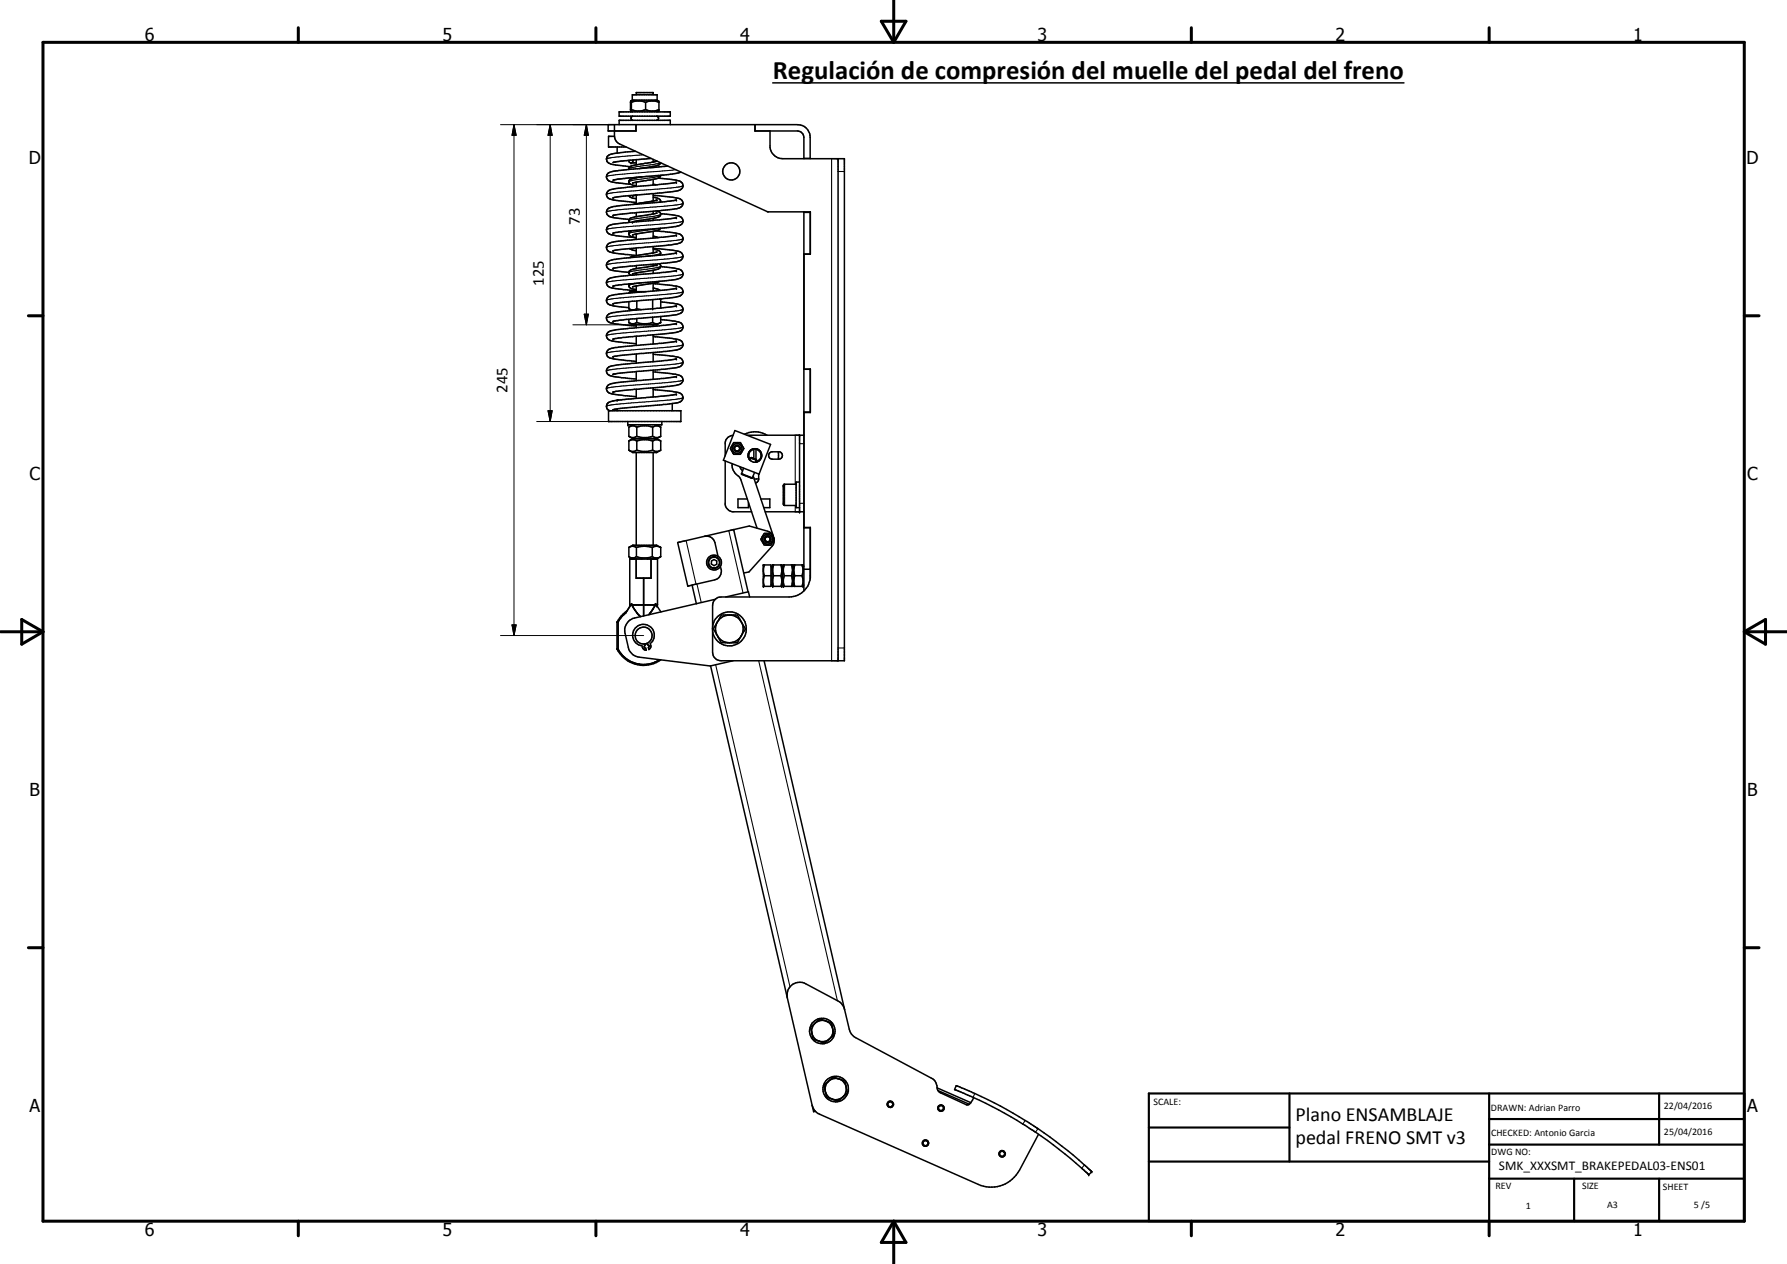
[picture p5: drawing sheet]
<svg xmlns="http://www.w3.org/2000/svg" width="420mm" height="297mm" viewBox="0 0 420 297" stroke-linecap="round" stroke-linejoin="round" font-family="sans-serif">
<g fill="none" stroke="#000" stroke-width=".35">
<path d="M181.7 19.5h148.4M144.5 29.3l.1 3.3 .5 .8 .6 .4 34.7 15.9 10.1 .1v9.9h-1.5M144.5 32h-1.4v2.5h4.1M145.1 34.5v1.5M145.1 36a3.7 3.7 0 0 0-2.3 .7l-.2 .7a1.58 1.58 0 0 0 1.7 1.3l3.9 .5M145.6 26.3h12v1h-12zM145.6 29.3v-1h12v1M147.9 37.7v.3l.3 .2 1.4 .1M148.2 39.2l-.3 .3v.3M148.3 23.7l.2 .3M148.3 23.7v2.4M148.3 26.1l.4 .2"/>
<path d="M148.5 25.8l-.2 .3M148.5 24a4.6 4.6 0 0 1 3.3 0M148.5 25.8a4.6 4.6 0 0 0 3.3 0M148.5 24v1.8M148.7 27.3l-.3 .6 .1 .3 .3 .1M148.7 23.5v-1.2h5.8v1.2M148.7 23.5h5.8M148.7 23.5l-.4 .2M148.8 37.6l-.1 .5-.2 .2M149.4 35.6l-4.3 .4M149.5 29.3l.1 1.5h-6.6v-1.5h44.5a2.96 2.96 0 0 1 3 3v5M149.6 22.3v-.5h4v.5"/>
<path d="M149.6 37.5v1.2M151.8 24l1.2-.3 1.1 .1 .8 .2M151.8 25.8a4.1 4.1 0 0 0 3.1 0M151.8 24v1.8M153.1 37.3l-7 .5-2 .4M153.6 37.5v.6M153.6 39.1v.3M154.5 37.8l-5.8 1.1-.5 .3M154.5 27.3l.3 .6-.2 .3-.3 .1M154.5 23.5l.4 .2v.3M154.9 25.8v.2l-.4 .3M154.9 24v1.8"/>
<path d="M155.4 38.2a2.71 2.71 0 0 1-2.3 1l-2.7 .4M157 39l-11.8 1.1a3.4 3.4 0 0 0-2.4 .8 1.11 1.11 0 0 0 .7 1.8l4.7 .6M177.5 29.3v1.5h10.3a1.49 1.49 0 0 1 1.2 1.5v5M181 30.8v3.9a3 3 0 0 0 3.1 2.6h14.4v118h-29a2 2 0 0 1-2-2v-4.9M189 37.2h1.5M197.1 37.3v118M144.2 50.6h.1M147.9 46v.1a2.35 2.35 0 0 0 1.7 .6M148 58.4l-3.9 .5M148 58.4l1.6 .5M148.2 43.3l1.4 .4M148.5 54.2a.73 .73 0 0 0-.7 .9 .73 .73 0 0 0 .9 .6l.9 .2"/>
<path d="M149.6 41.7v.1M149.6 42.8v1M149.6 45.8v2.1M149.6 50v.9M149.6 51.9v.2M149.6 55v1.3M149.6 58.3v1.8M149.8 45.8l-1.1 .3M150.9 41.6l-2 .3a.94 .94 0 0 0-1 1l.3 .4M153.6 42.2v1.3M153.6 45.5v1.7M153.6 49.7v.6"/>
<path d="M153.6 51.3v.5M153.6 54.4v1.5M153.6 58v1.4M153.6 46.4a1.74 1.74 0 0 1 1.7 .8v.3M153.6 58.5a1.85 1.85 0 0 1 1.8 1l-.3 .4M153.6 45.9l4.8 .5a2.06 2.06 0 0 1 2.2 1.1 1.56 1.56 0 0 1-1.9 1.6l-5.1 .6M153.6 49.7l-5.4 .4-4.1 .5M153.6 58.3l4.8 .5a2.06 2.06 0 0 1 2.2 1.2 1.43 1.43 0 0 1-1.6 1.5l-5.4 .6M153.6 47.2l-4.8 .8M153.6 55.5l1.2 .3M153.6 54.4l-4.9 .8M153.6 43.3l.7 .1"/>
<path d="M153.6 45.5l-7 .6-2.5 .4M153.6 51.3l-4.9 .9M154.1 54.2l5.1 .7a1.21 1.21 0 0 1 1.4 1.1 1.21 1.21 0 0 1-1.3 1.3l-2.6 .4-8.7 .7M154.4 49.6l.2 .1a.7 .7 0 0 1 .8 .7 .7 .7 0 0 1-.8 .7l-1 .2M154.5 59.2l-5.5 1-.9 .4M154.5 50l-6.2 1.2-.4 .6 .1 .4M154.5 47l-.9 .2M154.8 41.9l3.3 .3a2.54 2.54 0 0 1 2.4 1 1.27 1.27 0 0 1-1.1 1.6l-5.8 .7M155.3 53.6l-.6 .5-1.1 .3M155.3 50.2l2.8 .3a3.2 3.2 0 0 1 2.4 1 1.32 1.32 0 0 1-1.5 1.7l-12.5 1.2-2.4 .4M155.4 41.2l-.1 .3a4.7 4.7 0 0 1-3 .8l-3.6 .8M159 59.4l-2.3 .4-8 .7a15.5 15.5 0 0 0-5.7 1 1.15 1.15 0 0 0-.3 1.2 1.15 1.15 0 0 0 1.1 .8l4.1 .5"/>
<path d="M159 55.3l-3 .5-5.3 .4a38.9 38.9 0 0 0-7.5 1 1.17 1.17 0 0 0-.5 1.4 1.17 1.17 0 0 0 1.2 .8l5.7 .6M159 51.1l-4 .6-5.3 .4a26.1 26.1 0 0 0-6.6 1 1.15 1.15 0 0 0-.5 1.2 1.15 1.15 0 0 0 1.1 .9l5.8 .7M159 47l-15.1 1.6a1.21 1.21 0 0 0-1.3 1.2 1.21 1.21 0 0 0 1.2 1.3l4.1 .5M159 42.8l-4.5 .6-10.1 1a1.61 1.61 0 0 0-1.8 1.5 2.21 2.21 0 0 0 2.1 1.2l4.9 .4M160.1 40.4a30.1 30.1 0 0 1-8 1l-8 .9M189 49.8v89.1M189 59.7h1.5M189 49.9h1.5M147.8 75.1l-3.7 .4M147.9 70.9v1.7M147.9 75.1v.7M147.9 72.6a1.73 1.73 0 0 0 1.8 0"/>
<path d="M147.9 72.6l.6 .3M147.9 75.8l.8 .5h5.7l1-.5M147.9 75.8a1.73 1.73 0 0 0 1.8 0M148 66.7a.81 .81 0 0 0 .1 .9 .81 .81 0 0 0 .8 .3l.7 .2M148.7 67.4h.1M148.7 64.4h.1M148.8 67.4h-.1M148.8 64.3l-.1 .1M149.6 62.4v.7M149.6 64.1v.5M149.6 67.2v1.3M149.6 76.3v.7"/>
<path d="M149.6 79v2.2M149.7 70.7v1.9M149.7 74.8v1M149.7 72.6l1.1 .2M149.7 75.8a6.6 6.6 0 0 0 3.7 0M149.7 70.7l-5.6 .7M151.9 68.5h-3.5l-.5 .4M153.4 70.4v2.2M153.4 74.5v1.3M153.4 72.6h.1M153.4 75.8a1.85 1.85 0 0 0 2 0M153.4 72.6l-9.5 .9a1.21 1.21 0 0 0-1.3 1.2 1.21 1.21 0 0 0 1.3 1.2l5.7 .7"/>
<path d="M153.6 62.1v.4M153.6 63.5v.8M153.6 66.5v1.9M153.6 76.3v.4M153.6 78.7v2.1M153.6 62.1l-5.4 .4-4.1 .6M153.6 66.7l4.8 .5a1.85 1.85 0 0 1 2.2 1.3 1.37 1.37 0 0 1-.9 1.1l-2.7 .5-7.3 .6M153.6 79.1l4.5 .4a3.3 3.3 0 0 1 2.3 .8 1.35 1.35 0 0 1-1.4 2l-5.4 .5M153.6 67.7l1.6 .5M154.5 62.3l-3.6 .6a5.1 5.1 0 0 0-2.8 .7 .62 .62 0 0 0 .2 1.1M154.5 62.2v.1M155 62a.71 .71 0 0 1 .3 .8 .71 .71 0 0 1-.7 .5l-5.8 1"/>
<path d="M155.1 66.1l-1.4 .4-4.9 .9M155.1 70.3l.3 .1v2M155.4 74.4v1.4M155.4 71a11.4 11.4 0 0 1 4.9 .9 1.2 1.2 0 0 1 .1 1.4 1.2 1.2 0 0 1-1.2 .6l-11.4 1.2M155.4 62.7l3 .3a2.15 2.15 0 0 1 2.2 1.3 1.64 1.64 0 0 1-1.8 1.4l-12.3 1.1-2.4 .4M155.4 75.1l2.7 .3a2.59 2.59 0 0 1 2.4 1 1.32 1.32 0 0 1-1.5 1.7l-12.5 1.2-2.4 .4M159 76l-2.6 .5-5.1 .4a45.5 45.5 0 0 0-8.1 1 1.19 1.19 0 0 0-.5 1.4 1.19 1.19 0 0 0 1.2 .8l5.7 .7M159 71.9l-5.6 .7M159 67.7l-2.3 .4-12.5 1.2a1.25 1.25 0 0 0-1.6 1.1 1.25 1.25 0 0 0 1.4 1.4l3.9 .5M159 63.6l-2.6 .4-5.1 .4a45.5 45.5 0 0 0-8.1 1.1 1.19 1.19 0 0 0-.5 1.4 1.19 1.19 0 0 0 1.2 .8l5.7 .6M143.1 96.5h17v2.6h-17zM144.1 88h.1"/>
<path d="M145.1 96.1v.4M145.4 94l-.3 .1M147.6 99.1v.7h8v-.7M148.7 99.8l-.8 .6M149.6 83.2v2.1M149.6 87.3v2.2M149.6 91.5v2.1M153.6 83.2l4.5 .5a2.76 2.76 0 0 1 2.4 1 1.32 1.32 0 0 1-1.5 1.7l-5.4 .6M153.6 82.8v2.2M153.6 87v2.2M153.6 91.1v2.2M153.6 82.8l-9.5 1"/>
<path d="M153.6 87l-9.5 1M153.6 87.4l5.4 .6a1.3 1.3 0 0 1 1.3 1.9 6.2 6.2 0 0 1-3.8 .9l-2.9 .3M153.6 91.1l-9.5 1M153.6 91.6l4.5 .4a2.55 2.55 0 0 1 2.5 1.2 1.38 1.38 0 0 1-1.6 1.5l-14.9 1.6M154.4 99.8l1 .6M158.1 94.8v1.7M159 84.3v.1M159 88.5l-2.6 .4-11.7 1.1a2.18 2.18 0 0 0-2.1 1.1 1.31 1.31 0 0 0 1.3 1.5l5.7 .6M159 80.2l-3 .4-4.7 .4a40.8 40.8 0 0 0-8.1 1.1 1.17 1.17 0 0 0-.5 1.4 1.17 1.17 0 0 0 1.2 .7l5.7 .7M159 92.6l-1.8 .4-9 .8a17.7 17.7 0 0 0-5.3 .9 1.09 1.09 0 0 0 .4 1.8M159 84.3l-2.2 .4-6.1 .5a38.9 38.9 0 0 0-7.5 1 1.17 1.17 0 0 0-.5 1.4 1.17 1.17 0 0 0 1.2 .8l5.7 .7M189 86.8l1.5-.1v10.2h-1.5"/>
<path d="M189 96.8h1.5M147.9 100.4v2.1M147.9 103.6v2.2M147.9 105.8l.8 .5h5.7l1-.5M147.9 105.8l.6 .3 .7-.1 .5-.2M147.9 103.6l.6-.3 .7 .1 .5 .2M147.9 102.5l.6 .3h.7l.5-.3M147.9 100.4l.6-.3h.7l.5 .3M147.9 102.5l.8 .6M148.7 103.1h5.7M148.7 103.1l-.8 .5M149.6 106.3v21.8"/>
<path d="M149.7 105.8a5.7 5.7 0 0 0 3.7 0M149.7 103.6a5.7 5.7 0 0 1 3.7 0M149.7 100.4v2.1M149.7 103.6v2.2M149.7 102.5a5.7 5.7 0 0 0 3.7 0M149.7 100.4a5.7 5.7 0 0 1 3.7 0M153.4 105.8a1.63 1.63 0 0 0 2 0M153.4 103.6a1.63 1.63 0 0 1 2 0M153.4 100.4v2.1M153.4 103.6v2.2M153.4 102.5a1.63 1.63 0 0 0 2 0M153.4 100.4a1.63 1.63 0 0 1 2 0"/>
<path d="M153.6 106.3v21.8M154.4 103.1l1 .5M155.4 100.4v2.1M155.4 103.6v2.2M155.4 102.5l-1 .6M170.5 108.3v10.3l.3 .7 .7 .7 .7 .3h4.5M172.2 109a3.4 3.4 0 0 0 1.7 3.2l4.1 11.9M172.4 102.3l-.7 .1a1.86 1.86 0 0 0-1.2 1.5v3.2M172.5 104h1.6l.8 1.4-.8 1.4h-1.6l-.4-.7a1.14 1.14 0 0 1 .2-1.7zM172.8 101.2l8.4 3.2-2.7 7-8.4-3.2zM173.9 109.7l.7 1M174.8 110l-.4 1.3a.48 .48 0 0 0 .6 .4l1.8 .7 .6-1.4"/>
<path d="M175 102a5.6 5.6 0 0 1 5.4 .3M175.7 102.3h13.3M175.7 117.3h-2.2v2h2.5v-1.2M176.1 106.3a1.44 1.44 0 0 0 0 1.4M176.5 105.8a1.59 1.59 0 0 0-.4 2.1 1.59 1.59 0 0 0 2 .6M176.5 107.6l1.4 .5M176.5 107.6l.2-.1 .5 .2M176.5 107.6l-.2 .5-.2-.3M177.1 111.9l4.7 14M177.2 107.7l.5 .2M177.2 105.5h.5M177.2 105.5v2.2"/>
<path d="M177.2 105.6a1.48 1.48 0 0 0-.9 2.3M177.2 105.5l-.5 .2M177.3 105.5l-.6 .1-.5 .5M177.6 105.5h.3M177.7 105.5l1 .5M177.7 107.9l.2 .2M177.7 105.6a1.46 1.46 0 0 1 1.3 1.4 1.46 1.46 0 0 1-1.3 1.5M177.7 105.5v2.4M177.7 108.5v.1M177.7 108.6h.1M177.9 108.1l-.2 .5M178 105.5a1.53 1.53 0 0 1 .7 2.5"/>
<path d="M178.4 111.4l-.1 1.4-.3 .5-.4 .2M178.4 108.4l-.7 .2M178.4 112.5l-1.1 .1M178.6 108.2l-.3 .2M178.8 106.1l.3 1.1M178.9 117.3h2.1v2h-1.4M179.1 107.4l-.6 .8M181 106.4l.4-.2h1.9a.89 .89 0 0 1 .7 1 .89 .89 0 0 1-.9 .7h-1.5a.87 .87 0 0 1-.8-.5 .87 .87 0 0 1 .2-1zM183 106.2v1.7M187.2 113.8h-2.8l-.2 .3 .1 4.6 2.9 .1M188 113.3h-.8v6h.8M188 102.3v18"/>
<path d="M147.9 128.6l.8-.5h5.7l1 .6M147.9 130.9l.8 .5M149.6 131.4v4.5h3.5v-4.5M149.6 128.7a6 6 0 0 1 3.8 0M149.6 128.7a1.48 1.48 0 0 0-1.7 0v2.1a1.42 1.42 0 0 0 1.7 0M149.6 130.8l1.4 .3h1.3l1.1-.3M149.6 128.7v2.1M151.3 135.9v8.8M153.4 128.7l.9-.3 1.1 .3M153.4 130.8l.7 .3h.7l.6-.3M153.4 128.7v2.1M155.4 130.8l-1 .6"/>
<path d="M155.4 128.7v2.1M162.7 137.5l1 4.4M165.7 126a2.04 2.04 0 0 1 2.4 1.5l.7 3.2M165.7 126l-6.4 1.5 2.4 10.2 6.4-1.4a2.21 2.21 0 0 0 1.3-3.2M167.3 131.8l.6-.3 .6 .3v.8l-.6 .3-.7-.4zM172.5 124.5l3.7-.9 4.3 1.2a2.1 2.1 0 0 1 1.5 1.8M172.5 124.5l-6.8 1.5M172.5 124.5l3.4 14.6M179.5 132.8h1.8v5h-1.8zM179.5 134.3l.2 1M179.5 136.8l.2 1M179.7 125.3h1.6l.8 1.4-.8 1.4h-1.6l-.3-.5a1.01 1.01 0 0 1-.1-1.6z"/>
<path d="M179.7 132.8l-.2 .9M179.7 135.3l-.2 .9M179.7 135.3h1.6M179.9 120.3h9.1M181.3 133.1h.2M181.3 137.5h.2M181.5 133.1l.2-.3h2.1l.2 .3M181.5 137.5l.2 .3h2.1l.2-.3M181.5 133.1v4.4M181.9 135.3h1.7M181.9 135.3l-.2 1 .2 1.5M181.9 132.8l-.2 .9 .2 1.6"/>
<path d="M182 126.8l-.1 1-.4 .6-5.4 6-1.2 .3M183.6 132.8l.2 .9-.2 1.6M183.6 135.3l.2 1-.2 1.5M184 133.1l.2-.3h2.1l.2 .3M184 137.5l.2 .3h2.1l.2-.3M184 133.1v4.4M184.4 135.3h1.7M184.4 132.8l-.2 .9 .2 1.6M184.4 135.3l-.2 1 .2 1.5M186.1 132.8a3.3 3.3 0 0 1 0 2.5M186.1 135.3l.2 1.2-.2 1.3M186.5 133.1l.1-.3h2.2l.2 .3"/>
<path d="M186.5 137.5l.1 .3h2.2l.2-.3M186.5 133.1v4.4M186.9 135.3h1.7M186.9 135.3l-.3 1.2 .3 1.3M186.9 132.8a3.3 3.3 0 0 0 0 2.5M188.6 132.8l.2 .9-.2 1.6M188.6 135.3l.2 1-.2 1.5M189 124h1.5M189 133.8h1.5M189 124h1.5v12M190.5 135.8a5.1 5.1 0 0 1-5 4.5h-16a2 2 0 0 0-2 2v4.9M145.1 146.2h.2"/>
<path d="M145.1 152.5h.2M145.1 146.2v6.3M145.1 152.5a7 7 0 0 0 10.3 2.6M145.3 146.2v6.3M145.3 152.5a6.8 6.8 0 0 0 9.8 2.6M147.4 143.6l-1.3 1.1-1 1.5M148.1 142.2v-10.8h6.5v10.8M148.1 142.2h.2M148.1 142.2l.1 .2M148.5 142.2v-.3l-1.4 2.1-.8 .8-1 1.4M148.5 142.2h5.6M148.5 142.2l1.2 1.8"/>
<path d="M149.7 144l.9 .9M149.7 144l.4 .4M152.1 151.2l.2 .4 .3 .2-.2 .3 .2 .6 .4-.7-.1-.8a2.54 2.54 0 0 0-.1-4 2.54 2.54 0 0 0-3.9 1.1 2.54 2.54 0 0 0 2 3.5l.5 .9 .6 .1-.2-.5h-.2l-.1-.4 .2-.2-.1-.4 .6-.1M154.1 141.9l1.3 1.9M154.1 141.9v.3M154.1 142.2l-1.5 2.2M154.1 141.9l.2 .3M154.3 142.2h.3M154.3 142.2l.2 .2 .1-.2M167.1 156.5l18 78M168.1 140.8l-18.9 4.4a2.99 2.99 0 0 0-2.2 3.6l.7 3.3a2.99 2.99 0 0 0 2.6 2.3l16.7 2.1 5.4-1.2M168.5 146.5l-.8 1.2 1 1.7"/>
<path d="M168.5 146.5l-.3 1.2 .5 1.7M168.7 146.1l.9-1.6h3.3l.5 .1 1.1 2M168.7 146.1l-.2 .4M168.7 146.1a3.2 3.2 0 0 1 5.6 .1M170.6 140.3l5.4-1.2 .3 1.2M174.5 146.6l.7 1.2-1.9 3.2h-3.7l-.9-1.6M174.5 149a3.2 3.2 0 0 1-2.8 2 3.2 3.2 0 0 1-3-1.6M174.5 146.6l.2 1.2-.2 1.3M179.7 155.3l18.9 81.9M185.1 234.5a3 3 0 0 1 1.1-3 3 3 0 0 1 3.2-.3l7.7 4a2.83 2.83 0 0 1 1.5 2M185.1 234.5l5.9 25.3M194.1 239.9l.4 .1"/>
<path d="M194.1 239.9l-1.4-.5-1 1M194.1 239.9l-1.1-.1-1.3 .6M198.6 237.2l1.2 5.1 .4 .7 .6 .6 18.2 9.8a3.7 3.7 0 0 1 1.5 2.9M190.8 242.4l.1 .4M190.9 242.8l.1 .7a.72 .72 0 0 0 .2 .7 .72 .72 0 0 0 .7 .2l.7 .2M190.9 242.8l.1 .3M191 259.8l.7 1.4M191 259.8l.3 1.4h.4M191 243.2l.6 .9 1 .5M191.7 240.4l-1.1 1 .2 1M191.7 240.4l-.7 .9-.2 1.1M194 256.1l.1 .7"/>
<path d="M194.1 256.8l.1 .3a.72 .72 0 0 0 .1 .7 .72 .72 0 0 0 .8 .3l.6 .2M194.1 256.8l.9 1.2 .7 .3M194.5 240l1 .4 .3 1.4M194.5 240.1a2.24 2.24 0 0 1 1.3 1.7M194.7 244.4l-.3 .2a2.33 2.33 0 0 1-1.8 0M194.8 244.4l-.9 .7-1.3-.5M194.8 254l-1.1 1 .3 1.1M194.8 254a2.4 2.4 0 0 0-.8 2.1M195.8 241.8l.3 1.4-1.4 1.2M195.8 241.8l-.1 1.4-.9 1.2M197.3 253.5l1.4 .5 .2 1.1M197.3 253.5l-.7-.1a.73 .73 0 0 0-1.2 .2l-.6 .4"/>
<path d="M197.3 253.5l.9 .6 .6 1M197.3 253.5l-1.1-.1-1.1 .4M198.2 257.8l-.6 .4a.76 .76 0 0 1-1.2 .3l-.7-.2M198.2 257.8l-1.4 .6-1.1-.1M198.8 255.1l.2 .7M199 255.8a1.09 1.09 0 0 1-.6 1.8l-.2 .2M199 255.8l-.3 1.4-.5 .6M220.3 255.7l7.9 3.4M220.5 256.3l.7 .5 6 2.8 .7-.1M220.5 256.3l7.4 3.2M224.8 255.1l3.6 1.5a102.2 102.2 0 0 1 13.6 7.3 101.7 101.7 0 0 1 14.3 11.1l.4 .3-.7 .8-1-.9a98.5 98.5 0 0 0-11.7-9.3l-1-.6a93.5 93.5 0 0 0-15.9-8.5l-2-.8zM228.9 257.9l-1 1.6"/>
<path d="M191.7 261.2l.6 .5 37.7 16.6a7.5 7.5 0 0 0 9.7-3.3l4.5-8.4M256.6 275.3h.1"/>
<circle cx="171.9" cy="40.3" r="2.01"/>
<circle cx="173.3" cy="105.4" r="1.15"/>
<circle cx="173.3" cy="105.4" r=".75"/>
<circle cx="173.3" cy="105.4" r=".6"/>
<circle cx="167.9" cy="132.2" r="1.76"/>
<circle cx="167.9" cy="132.2" r="1.38"/>
<circle cx="180.5" cy="126.7" r="1.16"/>
<circle cx="180.5" cy="126.7" r=".59"/>
<circle cx="180.5" cy="126.7" r=".76"/>
<circle cx="151.3" cy="149.4" r="2"/>
<circle cx="171.5" cy="147.8" r="4"/>
<circle cx="193.3" cy="242.3" r="3"/>
<circle cx="196.5" cy="255.9" r="2.99"/>
<circle cx="209.3" cy="259.5" r=".59"/>
<circle cx="209.3" cy="259.5" r=".74"/>
<circle cx="217.6" cy="268.6" r=".76"/>
<circle cx="217.6" cy="268.6" r=".6"/>
<circle cx="221.2" cy="260.4" r=".59"/>
<circle cx="221.2" cy="260.4" r=".75"/>
<circle cx="235.6" cy="271.1" r=".6"/>
<circle cx="235.6" cy="271.1" r=".76"/>
</g>
<g fill="none" stroke="#000" stroke-width=".25">
<path d="M151.3 36.4l-6.2 .5-2.5 .5M155.3 38.2l-1.4 .4-4.3 .6-1.7 .5M158.9 39.9l-14.1 1.2-2.2 .4M195.5 37.3v118M147.9 54.9h.1M147.9 51.8v.1M154.6 53.7l-5.6 .8-1.1 .4M155.3 50.5l-1.6 .3-4.8 .7-1 .3M155.3 50.4v.1M155.4 59.5l-1.4 .4-2.3 .3M155.4 41.2l-1.4 .5-5.1 .6-1 .4M155.4 50.3l-.1 .1"/>
<path d="M155.4 47.3l-.4 .2M160.6 56.1h.1M160.6 43.6v.1M160.6 51.9v.1M160.6 56.1l-3 .5-13.3 1.1-1.7 .5M160.6 52l-3 .5-13.5 1.1-1.5 .4M160.6 43.7l-3 .5-11 .8a11.2 11.2 0 0 0-4 .7M160.6 47.8a4.8 4.8 0 0 1-2.7 .5l-12.3 1-2.3 .3-.7 .2M160.6 56v.1M160.6 43.6h.1M197.1 40.3h1.4M142.7 74.7h.1"/>
<path d="M147.9 64.1h.1M147.9 67.1h.1M150.7 66.5l-2.1 .3-.7 .3M155.4 62.5l-.7 .4-5.8 .8-1 .4M160.6 68.6h.1M160.6 60.2l-.7 .3-2.6 .3-12.1 1-2.6 .5M160.6 64.4l-.7 .2-2.3 .3-13.5 1.1-1.5 .5M160.6 72.7h.1M160.6 76.8l-.9 .3-2.1 .3-12.4 1-2.1 .3-.5 .2M160.6 76.8h.1M160.6 72.7l-1.1 .3-2.2 .3-12.1 .9-2.6 .5M160.6 68.6l-3 .5-13.3 1-1.7 .5"/>
<path d="M160.6 64.4h.1M160.6 60.2h.1M160.6 68.5v.1M160.6 93.5h.1M160.6 89.3h.1M160.6 81h.1M160.6 93.5l-3.3 .5-12.4 1-1.8 .2-.5 .3M160.6 89.3l-3.6 .6-12.1 .9-1.8 .3-.5 .3M160.6 85.1l-1.1 .4-2.2 .2-13.2 1.1-1.5 .4M160.6 85.1h.1M160.6 81l-3.3 .6-12.4 .9-1.8 .3-.5 .3M160.6 93.4v.1"/>
<path d="M174.4 111.3l2.5 1M184.5 113.8h.1M184.5 113.8v5M187 102.3v11.5M187 118.8v1.5M188 104.3h1M188 118.3h1M161.3 127l2.3 10.3M163.9 137.2l1 4.4M171.4 124.7l3.3 14.6M168.3 156.2l17.4 75.7M178.4 155.3l18.5 79.8"/>
<path d="M197.1 152.3h1.4M229.2 257l-.4 .9M241 263.3l-.5 .9M244 265.2l-.5 .9M255 273.8l-.7 .7"/>
<circle cx="167.9" cy="132.2" r="1.23"/>
</g>
<g fill="#000">
<circle cx="148.4" cy="38.3" r=".18"/>
<circle cx="148.4" cy="23.7" r=".18"/>
<circle cx="148.4" cy="26.1" r=".18"/>
<circle cx="153.6" cy="21.8" r=".18"/>
<circle cx="144.1" cy="46.5" r=".18"/>
<circle cx="144.1" cy="58.9" r=".18"/>
<circle cx="144.1" cy="54.8" r=".18"/>
<circle cx="144.1" cy="50.6" r=".18"/>
<circle cx="148.7" cy="52.2" r=".18"/>
<circle cx="154.5" cy="47" r=".18"/>
<circle cx="159" cy="51.1" r=".18"/>
<circle cx="159" cy="55.3" r=".18"/>
<circle cx="159" cy="47" r=".18"/>
<circle cx="159" cy="42.8" r=".18"/>
<circle cx="159" cy="59.4" r=".18"/>
<circle cx="144.1" cy="79.7" r=".18"/>
<circle cx="144.1" cy="63.1" r=".18"/>
<circle cx="144.1" cy="67.2" r=".18"/>
<circle cx="144.1" cy="71.4" r=".18"/>
<circle cx="144.1" cy="75.5" r=".18"/>
<circle cx="148.4" cy="68.5" r=".18"/>
<circle cx="148.7" cy="64.4" r=".18"/>
<circle cx="153.4" cy="72.6" r=".18"/>
<circle cx="154.5" cy="62.3" r=".18"/>
<circle cx="159" cy="71.9" r=".18"/>
<circle cx="159" cy="76" r=".18"/>
<circle cx="159" cy="67.7" r=".18"/>
<circle cx="159" cy="63.6" r=".18"/>
<circle cx="144.1" cy="96.3" r=".18"/>
<circle cx="144.1" cy="83.8" r=".18"/>
<circle cx="144.1" cy="92.1" r=".18"/>
<circle cx="145.1" cy="94" r=".18"/>
<circle cx="147.6" cy="99.8" r=".18"/>
<circle cx="159" cy="88.5" r=".18"/>
<circle cx="159" cy="92.6" r=".18"/>
<circle cx="159" cy="84.3" r=".18"/>
<circle cx="159" cy="80.2" r=".18"/>
<circle cx="176.5" cy="107.6" r=".18"/>
<circle cx="176.7" cy="107.5" r=".18"/>
<circle cx="177.7" cy="107.9" r=".18"/>
<circle cx="184.2" cy="114.1" r=".18"/>
<circle cx="188" cy="102.3" r=".18"/>
<circle cx="172.5" cy="124.5" r=".18"/>
<circle cx="179.5" cy="132.8" r=".18"/>
<circle cx="179.5" cy="137.8" r=".18"/>
<circle cx="181.5" cy="137.5" r=".18"/>
<circle cx="181.5" cy="133.1" r=".18"/>
<circle cx="181.7" cy="137.8" r=".18"/>
<circle cx="181.7" cy="132.8" r=".18"/>
<circle cx="183.8" cy="137.8" r=".18"/>
<circle cx="183.8" cy="132.8" r=".18"/>
<circle cx="184" cy="137.5" r=".18"/>
<circle cx="184" cy="133.1" r=".18"/>
<circle cx="184.2" cy="137.8" r=".18"/>
<circle cx="184.2" cy="132.8" r=".18"/>
<circle cx="186.5" cy="133.1" r=".18"/>
<circle cx="186.5" cy="137.5" r=".18"/>
<circle cx="188" cy="120.3" r=".18"/>
<circle cx="188.8" cy="132.8" r=".18"/>
<circle cx="188.8" cy="137.8" r=".18"/>
<circle cx="154.5" cy="142.4" r=".18"/>
<circle cx="256" cy="276.1" r=".18"/>
<circle cx="256.7" cy="275.3" r=".18"/>
</g>
<g fill="none" stroke="#000" stroke-width=".71">
<path d="M10.1 9.9h400v277.1h-400zM70.1 6.5v3.4M140.1 6.5v3.4M207.2 5h5.8l-2.9 4.9zM210.1 0v9.9M280.1 6.5v3.4M350.1 6.5v3.4M6.7 74.2h3.4M410.1 74.2h3.5M.1 148.5h10M5.1 145.6l5 2.9-5 2.9zM410.1 148.5h10"/>
<path d="M410.1 148.5l5-2.9v5.8zM6.7 222.7h3.4M410.1 222.7h3.5M70.1 287v3.4M140.1 287v3.4M210.1 287v10M210.1 287l2.9 5h-5.8zM280.1 287v3.4M350.1 287v3.4"/>
</g>
<path d="M270.1 257h140v30h-140zM303.2 257v16M350.1 257v30M390.1 257v12M270.1 265h33.1M270.1 273h80M350.1 277h60M350.1 269h60M350.1 263h60M370.1 277v10M390.1 277v10" fill="none" stroke="#000" stroke-width=".51"/>
<g fill="none" stroke="#000" stroke-width=".24">
<path d="M117.7 29.3h25.3M120.9 29.3l.5 2.5h-1zM120.9 29.3v120.1M129.4 29.3l.4 2.5h-.9zM129.4 29.3v69.8M137.9 29.3l.4 2.5h-.9zM137.9 29.3v47M134.7 76.3h14M137.4 73.8h.9l-.4 2.5zM126.2 99.1h16.9M128.9 96.5h.9l-.4 2.6zM117.7 149.4h33.6"/>
<path d="M120.4 146.9h1l-.5 2.5z"/>
</g>
<path d="M120.9 29.3l.5 2.5h-1zM129.4 29.3l.4 2.5h-.9zM137.9 29.3l.4 2.5h-.9zM137.4 73.8h.9l-.4 2.5zM128.9 96.5h.9l-.4 2.6zM120.4 146.9h1l-.5 2.5z" fill="#000"/>
<text font-size="6.3" x="181.7" y="18.6">Regulación de compresión del muelle del pedal del freno</text>
<g font-size="4.7">
<text x="304.6" y="263.5">Plano ENSAMBLAJE</text>
<text x="304.6" y="268.9">pedal FRENO SMT v3</text>
</g>
<g font-size="4.2">
<text x="34" y="9.6">6</text>
<text x="104" y="9.6">5</text>
<text x="174" y="9.6">4</text>
<text x="244" y="9.6">3</text>
<text x="314" y="9.6">2</text>
<text x="384" y="9.6">1</text>
<text x="6.8" y="38.7">D</text>
<text x="410.6" y="38.7">D</text>
<text x="7" y="112.9">C</text>
<text x="410.8" y="112.9">C</text>
<text x="7" y="187.1">B</text>
<text x="410.8" y="187.1">B</text>
<text x="7" y="261.4">A</text>
<text x="410.8" y="261.4">A</text>
<text x="34" y="290.4">6</text>
<text x="104" y="290.4">5</text>
<text x="174" y="290.4">4</text>
<text x="244" y="290.4">3</text>
<text x="314" y="290.4">2</text>
<text x="384" y="290.4">1</text>
</g>
<g font-size="3.9">
<text x="136.3" y="52.8" transform="rotate(-90 136.3 52.8)">73</text>
<text x="127.8" y="67.2" transform="rotate(-90 127.8 67.2)">125</text>
<text x="119.3" y="92.4" transform="rotate(-90 119.3 92.4)">245</text>
</g>
<text font-size="3.1" x="352.4" y="275">SMK_XXXSMT_BRAKEPEDAL03-ENS01</text>
<g font-size="2.4">
<text x="271.2" y="259.7">SCALE:</text>
<text x="350.6" y="261">DRAWN: Adrian Parro</text>
<text x="391.2" y="260.6">22/04/2016</text>
<text x="350.6" y="267">CHECKED: Antonio Garcia</text>
<text x="391.2" y="266.7">25/04/2016</text>
<text x="350.6" y="271.4">DWG NO:</text>
<text x="351.6" y="279.3">REV</text>
<text x="372" y="279.4">SIZE</text>
<text x="391" y="279.6">SHEET</text>
<text x="358.7" y="284.1">1</text>
<text x="377.9" y="283.8">A3</text>
<text x="398.3" y="283.8">5 /5</text>
</g>
</svg>
